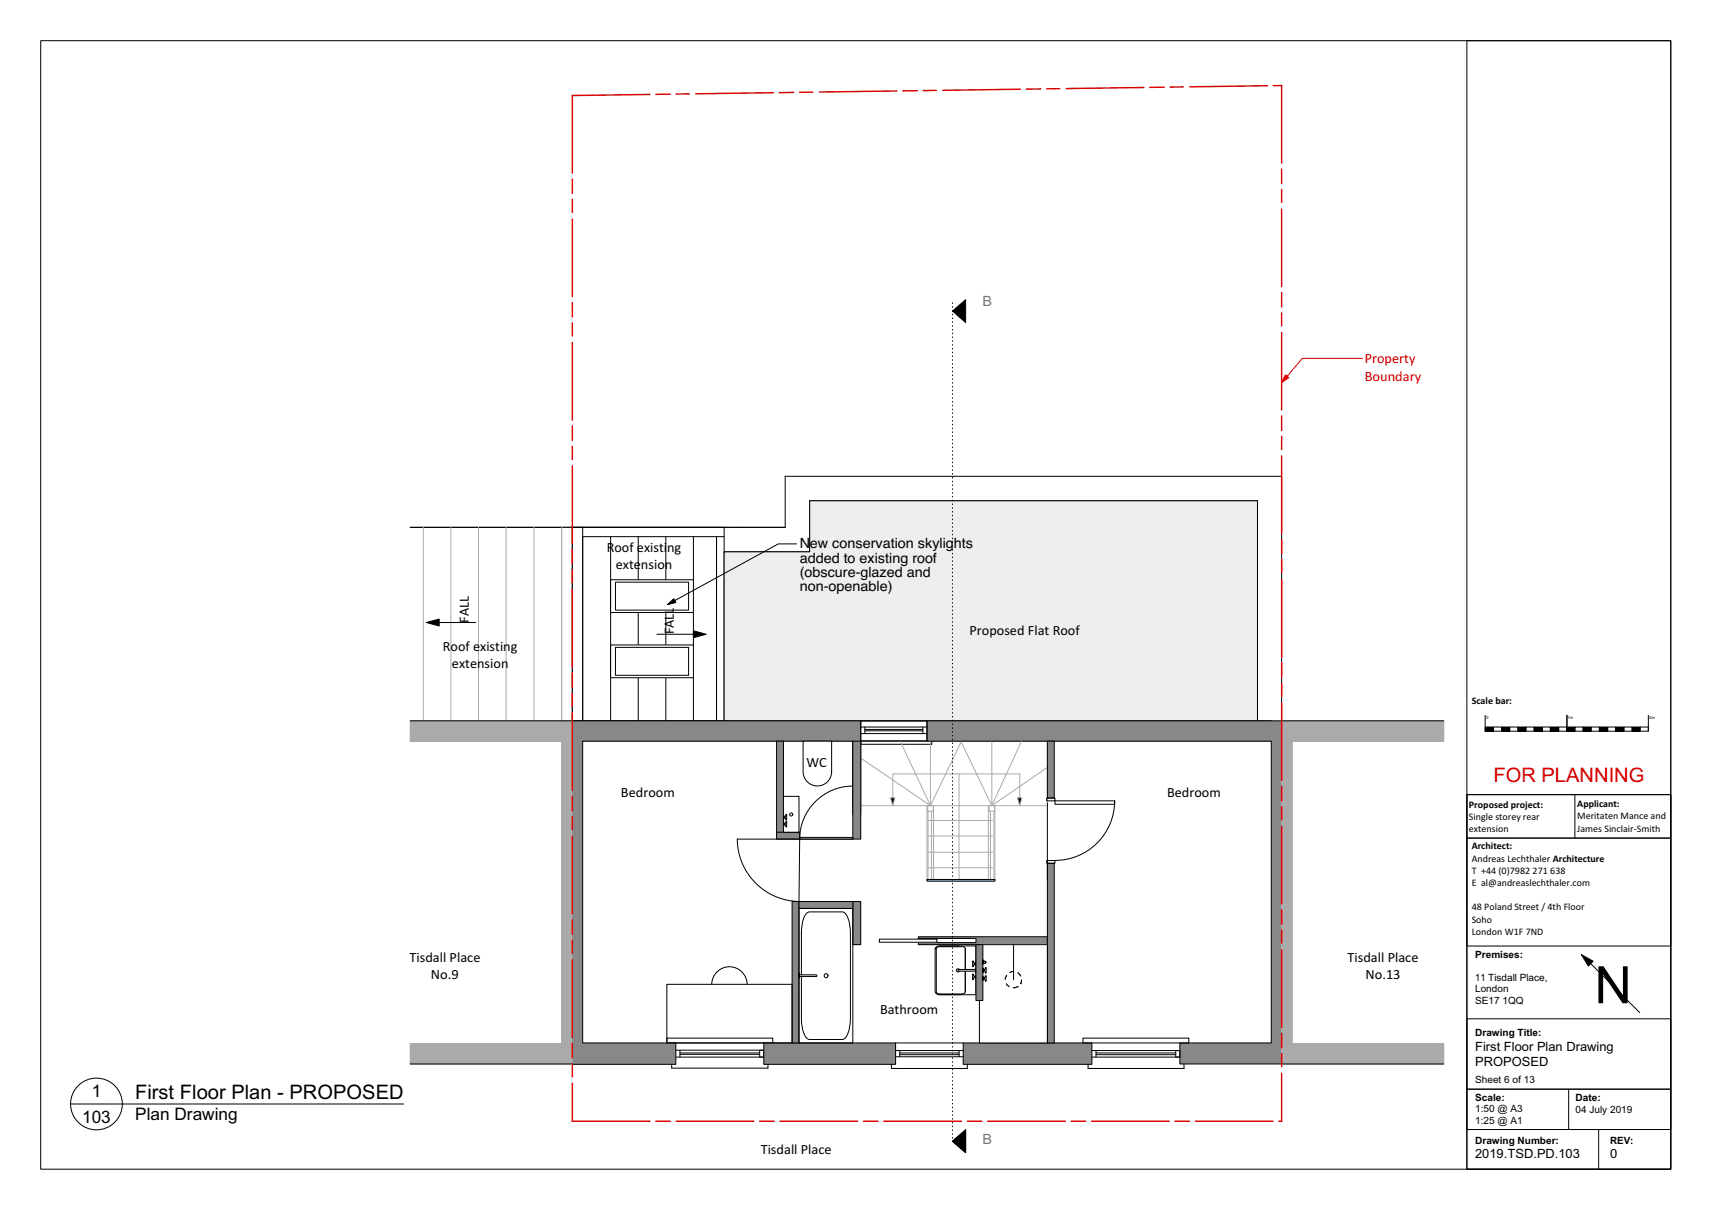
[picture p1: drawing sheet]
<svg xmlns="http://www.w3.org/2000/svg" width="420mm" height="297mm" viewBox="0 0 420 297" stroke-linecap="round" stroke-linejoin="round" font-family="sans-serif">
<path d="M10 10h400v277h-400zM360 195.1h50v91.9h-50zM360 195.1h50v10.6h-50zM386.5 195.1v10.6M360 250.1h50v17.3h-50zM360 267.4h50v9.9h-50zM385 267.4v9.9M392.3 277.3v9.7" fill="none" stroke="#000" stroke-width=".25"/>
<path d="M385.2 231.1h17.3v17.5h-17.3z" fill-rule="evenodd" fill="#fff"/>
<g fill="none" stroke="#000" stroke-width=".25">
<path d="M360 10h50v277h-50zM100.7 129.5h92v-12.6h121.8v60.1M140.5 129.5h2.5v47.5h-2.5zM140.5 129.5h37.2v47.5h-1.8v-45.3v45.3h-35.4zM149.9 131.7v45.3M156.6 131.7v45.3M163.4 131.7v45.3M170.2 131.7v45.3M177.7 131.7h-34.7v45.3M177.7 135.5h21v-12.6h109.9v54.1M143 177h169v4.9h-169zM364.5 178.5h2v1h-2z"/>
<path d="M364.5 175.6v3.9M366.5 178.5h2.1v1h-2.1zM368.6 178.5h1.9v1h-1.9zM370.5 178.5h2v1h-2zM372.5 178.5h2v1h-2zM374.5 178.5h2v1h-2zM376.5 178.5h2v1h-2zM378.5 178.5h2v1h-2zM380.5 178.5h2v1h-2zM382.5 178.5h2.1v1h-2.1zM384.6 178.5h1.9v1h-1.9zM384.6 175.6v3.9"/>
<path d="M386.5 178.5h2v1h-2zM388.5 178.5h2v1h-2zM390.5 178.5h2v1h-2zM392.5 178.5h2v1h-2zM394.5 178.5h2v1h-2zM396.5 178.5h2v1h-2zM398.5 178.5h2.1v1h-2.1zM400.6 178.5h1.9v1h-1.9zM402.5 178.5h2v1h-2zM404.5 175.6v3.9M360 205.7h50v26.5h-50zM388.1 234.4l2.9 1.6-1.2 1.2z"/>
<path d="M390.4 236.6l12 12"/>
</g>
<g fill="#000">
<path d="M388.1 234.4l2.9 1.6-1.2 1.2z"/>
<path d="M364.5 178.5h2v1h-2z" fill-rule="evenodd"/>
<path d="M368.6 178.5h1.9v1h-1.9z" fill-rule="evenodd"/>
<path d="M372.5 178.5h2v1h-2z" fill-rule="evenodd"/>
<path d="M376.5 178.5h2v1h-2z" fill-rule="evenodd"/>
<path d="M380.5 178.5h2v1h-2z" fill-rule="evenodd"/>
<path d="M384.6 178.5h1.9v1h-1.9z" fill-rule="evenodd"/>
<path d="M388.5 178.5h2v1h-2z" fill-rule="evenodd"/>
<path d="M392.5 178.5h2v1h-2z" fill-rule="evenodd"/>
<path d="M396.5 178.5h2v1h-2z" fill-rule="evenodd"/>
<path d="M400.6 178.5h1.9v1h-1.9z" fill-rule="evenodd"/>
</g>
<path d="M103.9 129.5v47.5M110.7 129.5v47.5M117.4 129.5v47.5M124.2 129.5v47.5M131.1 129.5v47.5M137.8 129.5h2.7v47.5h-2.7zM137.8 129.5v47.5" fill="none" stroke="#aaa" stroke-width=".25"/>
<path d="M177.7 135.5h21v-12.6h109.9v54.1h-130.9z" fill-rule="evenodd" fill="#eee"/>
<path d="M177.7 135.5h21v-12.6h109.9v54.1h-130.9z" fill="none" stroke="#000" stroke-width=".25"/>
<path d="M149.9 158.3h20.3v8.1h-20.3z" fill-rule="evenodd" fill="#fff"/>
<path d="M149.9 158.3h20.3v8.1h-20.3z" fill="none" stroke="#000" stroke-width=".25"/>
<path d="M151 158.9h18v6.9h-18z" fill-rule="evenodd" fill="#fff"/>
<path d="M151 158.9h18v6.9h-18z" fill="none" stroke="#000" stroke-width=".25"/>
<path d="M149.9 142.3h20.3v8.1h-20.3z" fill-rule="evenodd" fill="#fff"/>
<path d="M149.9 142.3h20.3v8.1h-20.3z" fill="none" stroke="#000" stroke-width=".25"/>
<path d="M151 142.9h18v6.9h-18z" fill-rule="evenodd" fill="#fff"/>
<path d="M151 142.9h18v6.9h-18z" fill="none" stroke="#000" stroke-width=".25"/>
<path d="M190.6 204.3h5.7v1.7h-5.7z" fill-rule="evenodd" fill="#888"/>
<path d="M190.6 204.3h5.7v1.7h-5.7zM163.7 254.8h26v1.2h-26zM165.9 257.8h21.6M165.9 259.5h21.6M166.9 258.5h19.5M166.9 258.8h19.5M166.9 257.8v1.7M186.4 257.8h1.1v1.7h-1.1zM164.8 261.2v1h23.7v-1" fill="none" stroke="#000" stroke-width=".25"/>
<path d="M227.5 177h87v84.2h-24.9v-5.2h22.4v-74.1h-84.5z" fill-rule="evenodd" fill="#888"/>
<path d="M227.5 177h87v84.2h-24.9v-5.2h22.4v-74.1h-84.5z" fill="none" stroke="#000" stroke-width=".25"/>
<path d="M140.5 177h70.7v23h-1.9v-18.1h-66.3v74.1h22.9v5.3h-25.4z" fill-rule="evenodd" fill="#888"/>
<path d="M140.5 177h70.7v23h-1.9v-18.1h-66.3v74.1h22.9v5.3h-25.4z" fill="none" stroke="#000" stroke-width=".25"/>
<path d="M187.5 256h32.3v5.3h-32.3z" fill-rule="evenodd" fill="#888"/>
<path d="M187.5 256h32.3v5.3h-32.3z" fill="none" stroke="#000" stroke-width=".25"/>
<path d="M236.4 256h31.6v5.3h-31.6z" fill-rule="evenodd" fill="#888"/>
<g fill="none" stroke="#000" stroke-width=".25">
<path d="M211.2 177h16.3v4.9h-16.3zM211.2 178.5h16.3M212.3 178.5v1.6M212.3 179.4h14.2M212.3 179.1h14.2M226.5 178.5v1.6M211.2 180.1h16.3M211.2 181.9v.8h17.5v-.8M219.8 256h16.6M219.8 257.9h16.6M219.8 259.4h16.6M220.8 258.5h14.6"/>
<path d="M220.8 257.9v1.5M220.8 258.9h14.6M235.4 257.9v1.5M236.4 256h31.6v5.3h-31.6zM265.8 254.8h26v1.2h-26zM268 257.9h21.6M268 259.5h21.6M269 258.5h19.5M269 258.9h19.5M269 257.9v1.6M288.5 257.9h1.1v1.6h-1.1zM218.8 261.3v1h18.6v-1"/>
<path d="M267 261.3v1h23.6v-1"/>
</g>
<path d="M314.5 181.9h2.7v74.1h-2.7z" fill-rule="evenodd" fill="#aaa"/>
<path d="M314.5 181.9h2.7v74.1h-2.7z" fill="none" stroke="#aaa" stroke-width=".25"/>
<path d="M100.7 177h39.8v4.9h-39.8z" fill-rule="evenodd" fill="#aaa"/>
<path d="M100.7 177h39.8v4.9h-39.8z" fill="none" stroke="#aaa" stroke-width=".25"/>
<path d="M100.7 256.2h39.8v5h-39.8z" fill-rule="evenodd" fill="#aaa"/>
<path d="M100.7 256.2h39.8v5h-39.8z" fill="none" stroke="#aaa" stroke-width=".25"/>
<path d="M314.5 177h39.8v4.9h-39.8z" fill-rule="evenodd" fill="#aaa"/>
<path d="M314.5 177h39.8v4.9h-39.8z" fill="none" stroke="#aaa" stroke-width=".25"/>
<path d="M314.5 256.2h39.8v5h-39.8z" fill-rule="evenodd" fill="#aaa"/>
<path d="M314.5 256.2h39.8v5h-39.8z" fill="none" stroke="#aaa" stroke-width=".25"/>
<path d="M137.8 181.9h2.7v74.1h-2.7z" fill-rule="evenodd" fill="#aaa"/>
<path d="M137.8 181.9h2.7v74.1h-2.7z" fill="none" stroke="#aaa" stroke-width=".25"/>
<path d="M100.7 177h39.8M314.5 177h39.8M100.7 261.2h39.8M314.5 261.2h39.8" fill="none" stroke="#000" stroke-width=".25"/>
<path d="M225.4 230h31.6v1.9h-31.6z" fill-rule="evenodd" fill="#888"/>
<path d="M225.4 230h31.6v1.9h-31.6z" fill="none" stroke="#000" stroke-width=".25"/>
<path d="M209.3 221.3h1.9v10.6h-1.9z" fill-rule="evenodd" fill="#888"/>
<path d="M209.3 221.3h1.9v10.6h-1.9z" fill="none" stroke="#000" stroke-width=".25"/>
<path d="M194.4 221.3h1.7v34.7h-1.7z" fill-rule="evenodd" fill="#888"/>
<path d="M194.4 221.3h1.7v34.7h-1.7z" fill="none" stroke="#000" stroke-width=".25"/>
<path d="M257 211.9h1.7v44.1h-1.7z" fill-rule="evenodd" fill="#888"/>
<path d="M257 211.9h1.7v44.1h-1.7z" fill="none" stroke="#000" stroke-width=".25"/>
<path d="M196.1 221.3h13.2v1.7h-13.2z" fill-rule="evenodd" fill="#888"/>
<path d="M196.1 221.3h13.2v1.7h-13.2z" fill="none" stroke="#000" stroke-width=".25"/>
<path d="M197.1 181.9h7v7.5a3.5 3.5 0 0 1-3.5 3.5 3.5 3.5 0 0 1-3.5-3.5z" fill-rule="evenodd" fill="#fff"/>
<path d="M197.1 181.9h7v7.5a3.5 3.5 0 0 1-3.5 3.5 3.5 3.5 0 0 1-3.5-3.5z" fill="none" stroke="#000" stroke-width=".25"/>
<g fill="none" stroke="#aaa" stroke-width=".25">
<path d="M211.2 197.8h45.8M211.2 186.1l17.1 11.7M218.5 195.8h1.1l-.5 2zM219.1 197.8v-7.8h31.2v7.8M221 182l7.3 15.8M227.5 197.8v18.1h16.7v-18.1M227.7 197.8h1.3v1.3h-1.3zM227.8 199.1v16.8M228.3 182.1v15.7M228.6 199.1v16.8M229.1 197.8v18.1M235.4 190v25.9"/>
<path d="M235.8 182.3l-7.5 15.5M235.9 182.1l7.5 15.7M242.6 197.8v18.1M242.7 197.8h1.4v1.3h-1.4zM243.1 199.1v16.8M243.4 182.1v15.7M243.9 199.1v16.8M249.7 195.8h1.1l-.5 2zM250.7 181.9l-7.3 15.9M257 188.4l-13.6 9.4M257 182.6v15.3M227.8 213h15.8"/>
<path d="M227.8 209.2h15.8M227.8 205.2h15.8M227.8 201.4h15.8"/>
</g>
<path d="M218.5 195.8h1.1l-.5 2zM249.7 195.8h1.1l-.5 2z" fill="#000"/>
<path d="M257 181.9h1.7v14h-1.7z" fill-rule="evenodd" fill="#888"/>
<path d="M257 181.9h1.7v14h-1.7zM196.1 223h13.2v33h-13.2z" fill="none" stroke="#000" stroke-width=".25"/>
<path d="M198.1 224.1l.6-.2h8a3.3 3.3 0 0 1 1.8 3.1l.2 2.1v20.9l-.2 2a3.3 3.3 0 0 1-1.8 3.2h-8a3.3 3.3 0 0 1-1.9-3.2l-.1-2v-20.9a7.7 7.7 0 0 1 1.4-5z" fill-rule="evenodd" fill="#fff"/>
<path d="M198.1 224.1l.6-.2h8a3.3 3.3 0 0 1 1.8 3.1l.2 2.1v20.9l-.2 2a3.3 3.3 0 0 1-1.8 3.2h-8a3.3 3.3 0 0 1-1.9-3.2l-.1-2v-20.9a7.7 7.7 0 0 1 1.4-5z" fill="none" stroke="#000" stroke-width=".25"/>
<circle cx="202.7" cy="239.5" r=".49" fill="#fff"/>
<circle cx="202.7" cy="239.5" r=".49" fill="none" stroke="#000" stroke-width=".25"/>
<path d="M190.6 181.9h1.7v22.4h-1.7z" fill-rule="evenodd" fill="#888"/>
<path d="M190.6 181.9h1.7v22.4h-1.7zM256.9 195.9h2v.7h-2zM258.9 196.6h14.7v.8h-14.7zM273.6 196.6a14.6 14.6 0 0 1-14.7 14.6M256.9 211.2h2v.7h-2z" fill="none" stroke="#000" stroke-width=".25"/>
<path d="M209.3 181.9h1.9v24.1h-1.9z" fill-rule="evenodd" fill="#888"/>
<path d="M209.3 181.9h1.9v24.1h-1.9z" fill="none" stroke="#000" stroke-width=".25"/>
<path d="M240.4 231.9h16.6v24.1h-16.6z" fill-rule="evenodd" fill="#fff"/>
<path d="M240.4 231.9h16.6v24.1h-16.6z" fill="none" stroke="#000" stroke-width=".25"/>
<path d="M229.8 232.5l.7-.3h9v12h-8.8a1.06 1.06 0 0 1-1.2-.7v-10.6z" fill-rule="evenodd" fill="#fff"/>
<g fill="none" stroke="#000" stroke-width=".25">
<path d="M229.8 232.5l.7-.3h9v12h-8.8a1.06 1.06 0 0 1-1.2-.7v-10.6zM230.7 232.2h4.7M236 232.4h-5.5l-.7 .4v10.7M236 232.4l.6 .1 .3 .4v10.6M229.8 243.5l.3 .4 .6 .1h5.4l.6-.2 .2-.3M230.7 244.2h5"/>
<circle cx="235.1" cy="238.2" r=".4"/>
</g>
<path d="M192.3 195.5h3.8v8.8h-3.8z" fill-rule="evenodd" fill="#fff"/>
<path d="M192.3 195.5h3.8v8.8h-3.8zM257 197.1v18.8" fill="none" stroke="#000" stroke-width=".25"/>
<path d="M235.2 238h4.3v.4h-4.2l-.2-.1z" fill-rule="evenodd" fill="#ddd"/>
<path d="M235.2 238h4.3v.4h-4.2l-.2-.1z" fill="none" stroke="#000" stroke-width=".25"/>
<path d="M239.4 237.6l.1 1.2z" fill-rule="evenodd" fill="#ddd"/>
<path d="M239.4 237.6l.1 1.2z" fill="none" stroke="#000" stroke-width=".25"/>
<path d="M239.4 239.3l.1 1z" fill-rule="evenodd" fill="#ddd"/>
<path d="M239.4 239.3l.1 1z" fill="none" stroke="#000" stroke-width=".25"/>
<path d="M238.7 239.1h.2l.1 .5 .4 .1v.2l-.4 .1-.1 .5h-.2z" fill-rule="evenodd" fill="#ddd"/>
<path d="M238.7 239.1h.2l.1 .5 .4 .1v.2l-.4 .1-.1 .5h-.2z" fill="none" stroke="#000" stroke-width=".25"/>
<path d="M239.4 236.1l.1 1.1z" fill-rule="evenodd" fill="#ddd"/>
<path d="M239.4 236.1l.1 1.1z" fill="none" stroke="#000" stroke-width=".25"/>
<path d="M238.7 235.9h.2l.1 .5 .4 .1v.2l-.4 .1-.1 .5h-.2z" fill-rule="evenodd" fill="#ddd"/>
<path d="M209.3 193a13.1 13.1 0 0 0-13 13l-.2 15.3a15.4 15.4 0 0 1-15.2-15.3h28.4M238.7 235.9h.2l.1 .5 .4 .1v.2l-.4 .1-.1 .5h-.2z" fill="none" stroke="#000" stroke-width=".25"/>
<path d="M239.5 231.9h1.7v13.7h-1.7z" fill-rule="evenodd" fill="#888"/>
<g fill="none" stroke="#000" stroke-width=".25">
<path d="M239.5 231.9h1.7v13.7h-1.7z"/>
<circle cx="194.2" cy="199.9" r=".38"/>
</g>
<path d="M192.3 200.1l.1 1.1z" fill-rule="evenodd" fill="#ddd"/>
<path d="M192.3 200.1l.1 1.1z" fill="none" stroke="#000" stroke-width=".25"/>
<path d="M192.9 199.9h.2v1.4h-.2l-.2-.5h-.3v-.3l.3-.1z" fill-rule="evenodd" fill="#ddd"/>
<path d="M192.9 199.9h.2v1.4h-.2l-.2-.5h-.3v-.3l.3-.1z" fill="none" stroke="#000" stroke-width=".25"/>
<path d="M192.3 201.8l.1 1.1z" fill-rule="evenodd" fill="#ddd"/>
<path d="M192.3 201.8l.1 1.1z" fill="none" stroke="#000" stroke-width=".25"/>
<path d="M192.9 201.6h.2v1.4h-.2l-.2-.5h-.3v-.3l.3-.1z" fill-rule="evenodd" fill="#ddd"/>
<path d="M192.9 201.6h.2v1.4h-.2l-.2-.5h-.3v-.3l.3-.1zM196.3 205.6h13v.4h-13zM163.7 241.6h30.7v14.4h-30.7zM174.7 241.7a4.3 4.3 0 0 1 4.3-4.4 4.3 4.3 0 0 1 4.4 4.4" fill="none" stroke="#000" stroke-width=".25"/>
<path d="M196.1 239.3h4.2a.21 .21 0 0 1 .2 .2 .21 .21 0 0 1-.2 .2h-4.2z" fill-rule="evenodd" fill="#ddd"/>
<path d="M196.1 239.3h4.2a.21 .21 0 0 1 .2 .2 .21 .21 0 0 1-.2 .2h-4.2z" fill="none" stroke="#000" stroke-width=".25"/>
<path d="M196.1 238.8l.1 1.4z" fill-rule="evenodd" fill="#ddd"/>
<path d="M196.1 238.8l.1 1.4z" fill="none" stroke="#000" stroke-width=".25"/>
<path d="M241.2 237.7l.1 1.1z" fill-rule="evenodd" fill="#ddd"/>
<path d="M241.2 237.7l.1 1.1z" fill="none" stroke="#000" stroke-width=".25"/>
<path d="M241.9 237.5h.1v1.4h-.1l-.2-.5h-.4v-.3l.4-.1z" fill-rule="evenodd" fill="#ddd"/>
<path d="M241.9 237.5h.1v1.4h-.1l-.2-.5h-.4v-.3l.4-.1z" fill="none" stroke="#000" stroke-width=".25"/>
<path d="M241.3 236h.4v.5h-.4z" fill-rule="evenodd" fill="#ddd"/>
<path d="M241.3 236h.4v.5h-.4z" fill="none" stroke="#000" stroke-width=".25"/>
<path d="M241.2 235.6l.1 1.1z" fill-rule="evenodd" fill="#ddd"/>
<path d="M241.2 235.6l.1 1.1z" fill="none" stroke="#000" stroke-width=".25"/>
<circle cx="241.7" cy="236.2" r=".28" fill="#ddd"/>
<circle cx="241.7" cy="236.2" r=".28" fill="none" stroke="#000" stroke-width=".25"/>
<path d="M241.2 239.7l.1 1z" fill-rule="evenodd" fill="#ddd"/>
<path d="M241.2 239.7l.1 1z" fill="none" stroke="#000" stroke-width=".25"/>
<path d="M241.9 239.5h.1v1.4h-.1l-.2-.5h-.4v-.3l.4-.1z" fill-rule="evenodd" fill="#ddd"/>
<path d="M241.9 239.5h.1v1.4h-.1l-.2-.5h-.4v-.3l.4-.1zM247.1 239.4l-.4 1.1M248.8 238.5h-.5l-.5 .3M249.8 238.8l.7 .8M247 241.5l.6 .7M249.7 242.2h.1M249.7 242.2l-1 .3M250.4 241.5h.1M250.7 240.5l-.3 1" fill="none" stroke="#000" stroke-width=".25"/>
<path d="M225.4 230.4h14.1v1h-14.1z" fill-rule="evenodd" fill="#fff"/>
<path d="M225.4 230.4h14.1v1h-14.1z" fill="none" stroke="#000" stroke-width=".25"/>
<path d="M215.8 230.5h14.2v.8h-14.2z" fill-rule="evenodd" fill="#fff"/>
<g fill="none" stroke="#000" stroke-width=".25">
<path d="M233.8 76.4l3.2-2.8v5.6zM227.5 215.9h16.7v.4h-16.7zM215.8 230.5h14.2v.8h-14.2zM248.8 231.9v8.6M17.4 271h81.7M233.8 280.2l3.2-2.8v5.6z"/>
<circle cx="23.7" cy="271" r="6.4"/>
</g>
<path d="M227.5 216.1h16.7" fill="none" stroke="#a6caf0" stroke-width=".42"/>
<path d="M140.5 275.3h174" fill="none" stroke="#d00" stroke-width=".36" stroke-dasharray="19 1.4 3.6 1.4"/>
<path d="M140.5 23.5v251.8M140.5 23.5l174-2.5M314.5 21v254.3" fill="none" stroke="#d00" stroke-width=".36" stroke-dasharray="19 1.4 3.6 1.4 3.2 1.6"/>
<path d="M233.8 76.4l3.2-2.8v5.6zM233.8 280.2l3.2-2.8v5.6z" fill="#000"/>
<path d="M233.8 74.3v205.9" fill="none" stroke="#000" stroke-width=".25" stroke-dasharray=".2 .8"/>
<path d="M241.1 277.8h2.4v4h-2.4z" fill-rule="evenodd" fill="#fff"/>
<path d="M315.5 92l.8 .7-1.8 1.2zM334.3 88h-14.7l-4.6 5.4" fill="none" stroke="#d00" stroke-width=".25"/>
<path d="M315.5 92l.8 .7-1.8 1.2z" fill="#d00"/>
<path d="M195.5 133.5h-4.5l-26.6 14.6M104.6 152.8l3.2-.8v1.7zM107.8 152.8h9M161.2 155.7h9M163.8 148.4l1.6-1.4 .5 .9zM170.2 154.9l3.1 .8-3.1 .8z" fill="none" stroke="#000" stroke-width=".25"/>
<path d="M104.6 152.8l3.2-.8v1.7zM163.8 148.4l1.6-1.4 .5 .9zM170.2 154.9l3.1 .8-3.1 .8z" fill="#000"/>
<text font-size="12.7" x="391.3" y="246.3">N</text>
<text font-size="4.9" fill="#d00" x="366.5" y="192">FOR PLANNING</text>
<text font-size="4.9" x="33.2" y="269.8">First Floor Plan - PROPOSED</text>
<g font-size="4.2">
<text x="22.5" y="269.2">1</text>
<text x="20.2" y="275.6">103</text>
<text x="33.2" y="274.8">Plan Drawing</text>
</g>
<g font-size="3.5" fill="#777">
<text x="241.1" y="75.1">B</text>
<text x="241.1" y="280.9">B</text>
</g>
<g font-size="3.5" fill="#d00">
<text x="334.9" y="89.2">Property</text>
<text x="334.9" y="93.5">Boundary</text>
</g>
<g font-size="3.5">
<text x="148.9" y="135.5">Roof existing</text>
<text x="196.3" y="134.6">New conservation skylights</text>
<text x="151.1" y="139.7">extension</text>
<text x="196.3" y="138.1">added to existing roof</text>
<text x="196.3" y="141.6">(obscure-glazed and</text>
<text x="196.3" y="145.1">non-openable)</text>
<text x="115.1" y="152.8" transform="rotate(-90 115.1 152.8)">FALL</text>
<text x="165.4" y="155.7" transform="rotate(-90 165.4 155.7)">FALL</text>
<text x="237.9" y="155.8">Proposed Flat Roof</text>
<text x="108.7" y="159.9">Roof existing</text>
<text x="110.9" y="164.1">extension</text>
<text x="198" y="188.3">WC</text>
<text x="152.4" y="195.6">Bedroom</text>
<text x="286.4" y="195.6">Bedroom</text>
<text x="100.5" y="236.1">Tisdall Place</text>
<text x="330.7" y="236.1">Tisdall Place</text>
<text x="105.7" y="240.3">No.9</text>
<text x="335.1" y="240.3">No.13</text>
<text x="216" y="248.8">Bathroom</text>
<text x="186.7" y="283.2">Tisdall Place</text>
</g>
<g font-size="3.1">
<text x="362" y="258.1">First Floor Plan Drawing</text>
<text x="362" y="261.6">PROPOSED</text>
<text x="362" y="284.4">2019.TSD.PD.103</text>
<text x="395.1" y="284.4">0</text>
</g>
<g font-size="2.5">
<text x="361.2" y="172.9">Scale bar:</text>
<text x="360.5" y="198.4">Proposed project:</text>
<text x="360.5" y="201.3">Single storey rear</text>
<text x="387.1" y="198.2">Applicant:</text>
<text x="387.1" y="201.2">Meritaten Mance and</text>
<text x="360.5" y="204.3">extension</text>
<text x="361.2" y="208.5">Architect:</text>
<text x="387.1" y="204.2">James Sinclair-Smith</text>
<text x="361.2" y="211.5">Andreas Lechthaler Architecture</text>
<text x="361.2" y="214.5">T +44 (0)7982</text>
<text x="376.1" y="214.5">271</text>
<text x="380.5" y="214.5">638</text>
<text x="361.2" y="217.5">E al@andreaslechthaler.com</text>
<text x="361.2" y="223.4">48 Poland Street / 4th Floor</text>
<text x="361.2" y="226.5">Soho</text>
<text x="361.2" y="229.4">London W1F 7ND</text>
<text x="362" y="235.1">Premises:</text>
<text x="362" y="240.8">11 Tisdall Place,</text>
<text x="362" y="243.6">London</text>
<text x="362" y="246.4">SE17</text>
<text x="368.7" y="246.4">1QQ</text>
<text x="362" y="254.4">Drawing Title:</text>
<text x="362" y="265.9">Sheet 6 of 13</text>
<text x="362" y="270.3">Scale:</text>
<text x="362" y="273">1:50 @ A3</text>
<text x="362" y="275.8">1:25 @ A1</text>
<text x="386.7" y="270.3">Date:</text>
<text x="386.7" y="273.1">04 July 2019</text>
<text x="362" y="280.9">Drawing Number:</text>
<text x="395.1" y="280.9">REV:</text>
</g>
<g font-size="1">
<text x="364.7" y="176.5">0</text>
<text x="384.7" y="176.5">1m</text>
<text x="404.7" y="176.5">2m</text>
</g>
</svg>
